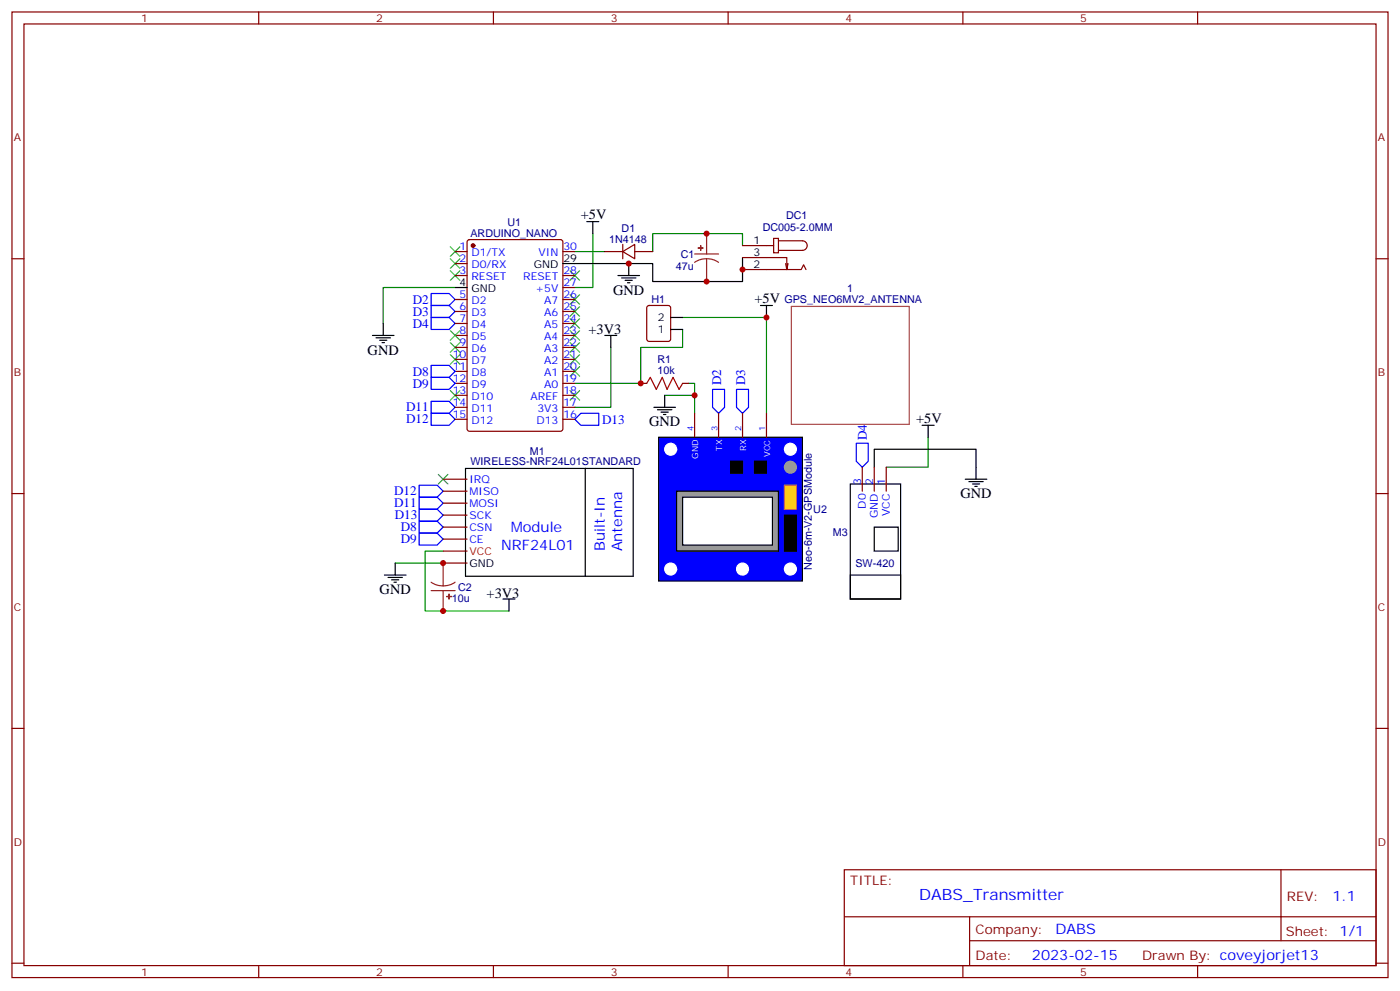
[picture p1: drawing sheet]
<svg xmlns="http://www.w3.org/2000/svg" width="412mm" height="292mm" viewBox="0 0 412 292" stroke-linecap="round" stroke-linejoin="round" font-family="sans-serif">
<path d="M169.3 74.1h8.9M174.6 68.8v15.9h-5.3M218.7 72.3v-3.5h-26.4v5.3M134.1 84.7h-21.2v10.5M201.1 93.5h24.7v28.2M201.1 97v5.3h-12.4v10.6h-19.4M179.9 102.3v17.6h-10.6M195.8 116.4h8.8M202.8 112.9h1.8v8.8M273.4 128.8v8.8h-12.3M116.4 165.8h14.1M130.5 162.3h-5.3v17.6h24.7" fill="none" stroke="#008700" stroke-width=".35"/>
<g fill="none" stroke="#000" stroke-width=".35">
<path d="M172.9 65.3h3.5M174.6 65.3v3.5M185.2 77.6v3.5M218.7 75.8v7.1h-26.4v-5.3h-23M109.7 98.8h6.4M110.8 99.5h4.2M112.9 95.2v3.6M178.2 98.8h3.5M179.9 98.8v3.5M182 81.1h6.4M183.1 81.8h4.2M184.1 82.5h2.2"/>
<path d="M184.9 83.3h.7M197.6 97h3.5M197.6 93.5h3.5M224 90h3.5M225.8 90v3.5M111.8 100.2h2.1M112.5 100.9h.7M192.6 119.9h6.4M195.8 116.4v3.5M193.7 120.6h4.2M194.7 121.4h2.1M195.4 122.1h.7"/>
<path d="M257.5 137.6v-5.3h30v8.8M271.6 125.2h3.6M273.4 125.2v3.6M250.5 142.5h14.8v33.9h-14.8zM257.5 155.2h7.1v7.1h-7.1zM284.3 141.1h6.4M285.4 141.8h4.2M286.5 142.5h2.1M287.2 143.2h.7M113.2 169.3h6.4M114.3 170h4.2M115.4 170.7h2.1"/>
<path d="M116.1 171.4h.7M116.4 165.8v3.5M148.2 176.4h3.5M149.9 176.4v3.5M250.5 169.3h14.8v7.1h-14.8z"/>
</g>
<g fill="none" stroke="#00f" stroke-width=".35">
<path d="M127 93.5h5.3l1.8 1.7-1.8 1.8h-5.3zM127 90h5.3l1.8 1.7-1.8 1.8h-5.3zM127 86.4h5.3l1.8 1.8-1.8 1.8h-5.3zM127 118.2h5.3l1.8 1.7-1.8 1.8h-5.3zM209.9 114.7h3.5v5.2l-1.7 1.8-1.8-1.8zM217 114.7h3.5v5.2l-1.8 1.8-1.7-1.8zM127 121.7h5.3l1.8 1.8-1.8 1.7h-5.3zM169.3 123.5l1.8-1.8h5.3v3.5h-5.3zM252.2 130.5h3.6v5.3l-1.8 1.8-1.8-1.8zM123.5 149.9h5.3l1.7 1.8-1.7 1.8h-5.3zM123.5 142.9h5.3l1.7 1.7-1.7 1.8h-5.3zM123.5 146.4h5.3l1.7 1.8-1.7 1.7h-5.3z"/>
<path d="M123.5 153.5h5.3l1.7 1.7-1.7 1.8h-5.3zM123.5 157h5.3l1.7 1.7-1.7 1.8h-5.3z"/>
</g>
<g fill="none" stroke="#870000" stroke-width=".35">
<path d="M178.2 74.1h5.2M183.4 74.1l3.6-2.1v4.2zM183.4 72v4.2M187 74.1h5.3M218.7 75.8h13.1v3.6l.3-1.8M218.7 79.4h17.3l.7-1.4 .7 1.4M218.7 72.3h9.2M227.9 70.2h1.4v4.2h-1.4zM229.3 70.9h7.1a1.41 1.41 0 0 1 1.4 1.4 1.41 1.41 0 0 1-1.4 1.4h-7.1M231.4 77.6l.4 1.8M190.7 90.2l.5-.2h5.6l.7 .4 .1 9.4-.5 .7h-5.9l-.6-.4-.1-9.4zM188.7 112.9h1.8"/>
<path d="M201.1 112.9h1.7M254 137.6v7M257.5 137.6v7M261.1 137.6v7"/>
</g>
<path d="M204.6 74.8h7.1M208.1 76.2l1.9 .2 1.7 .9M208.1 76.2l-1.8 .2-1.7 .9M208.1 68.8v6M208.1 76.2v6.7M127 171.4l1.7 .9 1.8 .2M127 173.9h7.1M130.5 165.8v6.7M130.5 173.9v6M134.1 171.4l-1.7 .9-1.9 .2" fill="none" stroke="#8c2424" stroke-width=".35"/>
<g fill="#8c2424" stroke="#8c2424" stroke-width=".35">
<path d="M131.6 175.6l1.4 .1z"/>
<path d="M132.3 175v1.4z"/>
<path d="M205.7 73l1.4 .1z"/>
<path d="M206.4 72.3v1.4z"/>
</g>
<path d="M233.1 90.2h34.7v34.8h-34.7z" fill="none" stroke="#a64a4a" stroke-width=".35"/>
<g fill="none" stroke="#3c3" stroke-width=".35">
<path d="M132.6 79.7l2.9 2.8M132.6 76.2l2.9 2.8M132.6 72.7l2.9 2.8M135.5 79.7l-2.9 2.8M135.5 76.2l-2.9 2.8M135.5 72.7l-2.9 2.8M167.9 79.7l2.8 2.8M170.7 79.7l-2.8 2.8M167.9 86.8l2.8 2.8M167.9 90.3l2.8 2.8M167.9 93.8l2.8 2.9M167.9 97.4l2.8 2.8"/>
<path d="M170.7 86.8l-2.8 2.8M170.7 90.3l-2.8 2.8M170.7 93.8l-2.8 2.9M170.7 97.4l-2.8 2.8M132.6 100.9l2.9 2.8M132.6 104.4l2.9 2.8M132.6 115l2.9 2.8M135.5 100.9l-2.9 2.8M135.5 104.4l-2.9 2.8M135.5 115l-2.9 2.8M167.9 115l2.8 2.8M167.9 100.9l2.8 2.8"/>
<path d="M167.9 104.4l2.8 2.8M167.9 107.9l2.8 2.9M170.7 115l-2.8 2.8M170.7 100.9l-2.8 2.8M170.7 104.4l-2.8 2.8M170.7 107.9l-2.8 2.9M129.1 139.7l2.8 2.8M131.9 139.7l-2.8 2.8"/>
</g>
<path d="M190.5 112.9l1.1-1.8 1.7 3.6 1.8-3.6 1.4 3.6 1.8-3.6 1.7 3.6 1.1-1.8" fill="none" stroke="#a10000" stroke-width=".35"/>
<path d="M194 128.8h42.4v42.3h-42.4z" fill="#00f" stroke="#000" stroke-width=".35"/>
<path d="M204.6 121.7v7.1M211.7 121.7v7.1M218.7 121.7v7.1M225.8 121.7v7.1" fill="none" stroke="#870000" stroke-width=".35"/>
<circle cx="232.8" cy="137.6" r="1.76" fill="#999" stroke="#999" stroke-width=".35"/>
<g fill="#fff" stroke="#fff" stroke-width=".35">
<circle cx="197.6" cy="132.3" r="1.76"/>
<circle cx="232.8" cy="132.3" r="1.76"/>
<circle cx="232.8" cy="167.6" r="1.76"/>
<circle cx="218.7" cy="167.6" r="1.76"/>
<circle cx="197.6" cy="167.6" r="1.76"/>
</g>
<path d="M231.1 151.7h3.5v10.6h-3.5z" fill="#000" stroke="#000" stroke-width=".35"/>
<path d="M231.1 142.9h3.5v7h-3.5z" fill="#fc0" stroke="#f60" stroke-width=".35"/>
<path d="M199.3 144.6h30v17.7h-30z" fill="#999" stroke="#000" stroke-width=".35"/>
<path d="M201.1 146.4h26.4v14.1h-26.4z" fill="#fff" stroke="#000" stroke-width=".35"/>
<path d="M215.2 135.8h3.5v3.5h-3.5zM222.2 135.8h3.6v3.5h-3.6z" fill="#000" stroke="#000" stroke-width=".35"/>
<path d="M165.8 77.6h3.5M134.1 84.7h3.5M137.1 137.9h49.4v31.8h-49.4zM172.4 137.9v31.8" fill="none" stroke="#000" stroke-width=".35"/>
<g fill="none" stroke="#870000" stroke-width=".35">
<path d="M3.5 3.5h405.4v284.4h-405.4zM7.1 7.1h398.2v277.2h-398.2zM76.2 3.5v3.6M145.3 3.5v3.6M214.5 3.5v3.6M283.6 3.5v3.6M352.8 3.5v3.6M3.5 76.2h3.6M134.1 74.1h3.5M134.1 77.6h3.5M137.8 70.8l.5-.2h26.8l.7 .4v55.3l-.5 .6-27 .1-.7-.5v-55.2zM165.8 74.1h3.5"/>
<path d="M405.3 76.2h3.6M134.1 81.1h3.5M134.1 88.2h3.5M134.1 91.7h3.5M134.1 95.2h3.5M134.1 98.8h3.5M165.8 81.1h3.5M165.8 88.2h3.5M165.8 91.7h3.5M165.8 95.2h3.5M165.8 98.8h3.5M165.8 84.7h3.5"/>
<path d="M134.1 102.3h3.5M134.1 105.8h3.5M134.1 109.4h3.5M134.1 112.9h3.5M134.1 116.4h3.5M134.1 119.9h3.5M165.8 102.3h3.5M165.8 105.8h3.5M165.8 109.4h3.5M165.8 112.9h3.5M165.8 116.4h3.5M165.8 119.9h3.5"/>
<path d="M134.1 123.5h3.5M165.8 123.5h3.5M3.5 145.3h3.6M130.5 158.7h7.1M130.5 155.2h7.1M130.5 151.7h7.1M130.5 148.2h7.1M130.5 144.6h7.1M130.5 141.1h7.1M405.3 145.3h3.6M130.5 165.8h7.1M130.5 162.3h7.1"/>
<path d="M3.5 214.5h3.6M405.3 214.5h3.6M248.7 256.1h156.6v28.2h-156.6zM377.3 256.1v20.9M248.7 270h156.5M285.6 277h119.6M285.6 270v14.1M3.5 283.6h3.6M76.2 284.3v3.6M145.3 284.3v3.6M214.5 284.3v3.6M283.6 284.3v3.6"/>
<path d="M352.8 284.3v3.6M405.3 283.6h3.6"/>
</g>
<circle cx="139.3" cy="72.3" r=".53" fill="#870000" stroke="#870000" stroke-width=".35"/>
<path d="M132.6 97.4l2.9 2.8M135.5 97.4l-2.9 2.8" fill="none" stroke="#3c3" stroke-width=".35"/>
<path d="M127 107.6h5.3l1.8 1.8-1.8 1.7h-5.3zM127 111.1h5.3l1.8 1.8-1.8 1.8h-5.3z" fill="none" stroke="#00f" stroke-width=".35"/>
<g fill="#c00">
<circle cx="130.5" cy="179.9" r=".88"/>
<circle cx="130.5" cy="165.8" r=".88"/>
<circle cx="185.2" cy="77.6" r=".88"/>
<circle cx="218.7" cy="79.4" r=".88"/>
<circle cx="204.6" cy="116.4" r=".88"/>
<circle cx="225.8" cy="93.5" r=".88"/>
<circle cx="188.7" cy="112.9" r=".88"/>
<circle cx="208.1" cy="82.9" r=".88"/>
<circle cx="208.1" cy="68.8" r=".88"/>
</g>
<text font-size="4.6" fill="#00f" x="270.8" y="265.1">DABS_Transmitter</text>
<g font-size="4.2">
<text x="171.1" y="64.6">+5V</text>
<text x="180.6" y="86.8">GND</text>
<text x="222.2" y="89.3">+5V</text>
<text x="173.3" y="98.4">+3V3</text>
<text x="108.3" y="104.4">GND</text>
<text x="191.2" y="125.6">GND</text>
<text x="269.9" y="124.5">+5V</text>
<text x="282.9" y="146.8">GND</text>
<text x="111.8" y="175">GND</text>
<text x="143.3" y="176">+3V3</text>
</g>
<g font-size="4.2" fill="#00f">
<text x="147.6" y="162">NRF24L01</text>
<text x="150.5" y="156.7">Module</text>
<text x="178.2" y="162.2" transform="rotate(-90 178.2 162.2)">Built-In</text>
<text x="183.3" y="162.4" transform="rotate(-90 183.3 162.4)">Antenna</text>
<text x="392.5" y="265.4">1.1</text>
<text x="310.9" y="274.9">DABS</text>
<text x="304" y="282.7">2023-02-15</text>
</g>
<g font-size="3.9" fill="#00f">
<text x="121.6" y="89.5">D2</text>
<text x="121.6" y="93">D3</text>
<text x="121.6" y="96.5">D4</text>
<text x="121.6" y="110.6">D8</text>
<text x="212.5" y="113.5" transform="rotate(-90 212.5 113.5)">D2</text>
<text x="219.5" y="113.5" transform="rotate(-90 219.5 113.5)">D3</text>
<text x="121.6" y="114.1">D9</text>
<text x="119.6" y="124.7">D12</text>
<text x="119.6" y="121.2">D11</text>
<text x="177.4" y="124.8">D13</text>
<text x="255.3" y="129.7" transform="rotate(-90 255.3 129.7)">D4</text>
<text x="116.1" y="145.8">D12</text>
<text x="116.1" y="149.4">D11</text>
<text x="116.3" y="152.9">D13</text>
<text x="118" y="156.4">D8</text>
<text x="118" y="160">D9</text>
</g>
<g font-size="3.9" fill="#800">
<text x="250.5" y="260.7">TITLE:</text>
<text x="379.1" y="265.4">REV:</text>
<text x="287.4" y="274.9">Company:</text>
<text x="378.7" y="275.5">Sheet: 1/1</text>
<text x="287.4" y="282.6">Date:</text>
<text x="336.4" y="282.7">Draw</text>
<text x="346.6" y="282.7">n By: coveyjorjet13</text>
</g>
<g font-size="3.2" fill="#800">
<text x="41.6" y="6.5">1</text>
<text x="110.8" y="6.5">2</text>
<text x="179.9" y="6.5">3</text>
<text x="249.1" y="6.5">4</text>
<text x="318.2" y="6.5">5</text>
<text x="4.1" y="41.6">A</text>
<text x="405.9" y="41.6">A</text>
<text x="4.1" y="110.8">B</text>
<text x="405.9" y="110.8">B</text>
<text x="4.1" y="179.9">C</text>
<text x="405.9" y="179.9">C</text>
<text x="4.1" y="249.1">D</text>
<text x="405.9" y="249.1">D</text>
<text x="41.6" y="287.3">1</text>
<text x="110.8" y="287.3">2</text>
<text x="179.9" y="287.3">3</text>
<text x="249.1" y="287.3">4</text>
<text x="318.2" y="287.3">5</text>
</g>
<g font-size="3.2" fill="#000080">
<text x="231.5" y="64.6">DC1</text>
<text x="138.6" y="69.9">ARDUINO_NANO</text>
<text x="149.5" y="66.5">U1</text>
<text x="179.4" y="71.7">1N4148</text>
<text x="183.1" y="68.2">D1</text>
<text x="224.7" y="68.2">DC005-2.0MM</text>
<text x="200.6" y="75.8">C1</text>
<text x="199" y="79.4">47u</text>
<text x="191.9" y="89.3">H1</text>
<text x="231" y="89.3">GPS_NEO6MV2_ANTENNA</text>
<text x="249.6" y="86">1</text>
<text x="193.7" y="106.8">R1</text>
<text x="193.7" y="110.1">10k</text>
<text x="138.6" y="136.9">WIRELESS-NRF24L01STANDARD</text>
<text x="156.1" y="133.9">M1</text>
<text x="239.6" y="151.1">U2</text>
<text x="245.4" y="157.8">M3</text>
<text x="239.2" y="167.8" transform="rotate(-90 239.2 167.8)">Neo-6m-V2-GPSModule</text>
<text x="252" y="166.9">SW-420</text>
<text x="133.1" y="177.2">10u</text>
<text x="134.9" y="174">C2</text>
</g>
<g font-size="3.2">
<text x="222" y="72">1</text>
<text x="166" y="77.3">29</text>
<text x="222" y="75.5">3</text>
<text x="157.2" y="79">GND</text>
<text x="222" y="79">2</text>
<text x="135.4" y="84.3">4</text>
<text x="138.9" y="86.1">GND</text>
<text x="193.8" y="94.5">2</text>
<text x="193.8" y="98.1">1</text>
<text x="138.3" y="166.9">GND</text>
</g>
<g font-size="3.2" fill="#00f">
<text x="135.4" y="73.7">1</text>
<text x="135.4" y="77.3">2</text>
<text x="138.9" y="75.5">D1/TX</text>
<text x="158.6" y="75.5">VIN</text>
<text x="166" y="73.7">30</text>
<text x="135.4" y="80.8">3</text>
<text x="138.9" y="79">D0/RX</text>
<text x="138.9" y="82.5">RESET</text>
<text x="154.2" y="82.5">RESET</text>
<text x="166" y="80.8">28</text>
<text x="135.4" y="87.8">5</text>
<text x="138.9" y="89.6">D2</text>
<text x="157.7" y="86.1">+5V</text>
<text x="160.3" y="89.6">A7</text>
<text x="166" y="87.8">26</text>
<text x="166" y="84.3">27</text>
<text x="135.4" y="91.4">6</text>
<text x="135.4" y="94.9">7</text>
<text x="138.9" y="93.1">D3</text>
<text x="160.3" y="93.1">A6</text>
<text x="166" y="94.9">24</text>
<text x="166" y="91.4">25</text>
<text x="135.4" y="98.4">8</text>
<text x="135.4" y="102">9</text>
<text x="138.9" y="96.7">D4</text>
<text x="138.9" y="100.2">D5</text>
<text x="160.3" y="100.2">A4</text>
<text x="160.3" y="96.7">A5</text>
<text x="166" y="102">22</text>
<text x="166" y="98.4">23</text>
<text x="133.4" y="105.5">10</text>
<text x="138.9" y="103.7">D6</text>
<text x="138.9" y="107.2">D7</text>
<text x="160.3" y="107.2">A2</text>
<text x="160.3" y="103.7">A3</text>
<text x="166" y="105.5">21</text>
<text x="133.4" y="109">11</text>
<text x="133.4" y="112.5">12</text>
<text x="138.9" y="110.8">D8</text>
<text x="160.3" y="110.8">A1</text>
<text x="166" y="112.5">19</text>
<text x="166" y="109">20</text>
<text x="133.4" y="116.1">13</text>
<text x="133.4" y="119.6">14</text>
<text x="138.9" y="114.3">D9</text>
<text x="138.9" y="117.8">D10</text>
<text x="156.3" y="117.8">AREF</text>
<text x="160.3" y="114.3">A0</text>
<text x="166" y="119.6">17</text>
<text x="166" y="116.1">18</text>
<text x="133.4" y="123.1">15</text>
<text x="138.9" y="121.4">D11</text>
<text x="138.9" y="124.9">D12</text>
<text x="158" y="124.9">D13</text>
<text x="158.3" y="121.4">3V3</text>
<text x="166" y="123.1">16</text>
<text x="138.3" y="142.2">IRQ</text>
<text x="253.6" y="142.9" transform="rotate(-90 253.6 142.9)">3</text>
<text x="257.2" y="142.9" transform="rotate(-90 257.2 142.9)">2</text>
<text x="260.7" y="142.9" transform="rotate(-90 260.7 142.9)">1</text>
<text x="138.3" y="149.2">MOSI</text>
<text x="138.3" y="145.7">MISO</text>
<text x="255.1" y="149.8" transform="rotate(-90 255.1 149.8)">D0</text>
<text x="138.3" y="152.8">SCK</text>
<text x="258.6" y="152.6" transform="rotate(-90 258.6 152.6)">GND</text>
<text x="262.1" y="151.9" transform="rotate(-90 262.1 151.9)">VCC</text>
<text x="138.3" y="159.8">CE</text>
<text x="138.3" y="156.3">CSN</text>
</g>
<text font-size="3.2" fill="#f00" x="138.3" y="163.3">VCC</text>
<g font-size="2.5" fill="#00f">
<text x="204.3" y="127" transform="rotate(-90 204.3 127)">4</text>
<text x="211.3" y="127" transform="rotate(-90 211.3 127)">3</text>
<text x="218.4" y="127" transform="rotate(-90 218.4 127)">2</text>
<text x="225.4" y="127" transform="rotate(-90 225.4 127)">1</text>
</g>
<g font-size="2.5" fill="#fff">
<text x="205.7" y="135.1" transform="rotate(-90 205.7 135.1)">GND</text>
<text x="212.7" y="132.7" transform="rotate(-90 212.7 132.7)">TX</text>
<text x="219.8" y="132.9" transform="rotate(-90 219.8 132.9)">RX</text>
<text x="226.8" y="134.6" transform="rotate(-90 226.8 134.6)">VCC</text>
</g>
</svg>
